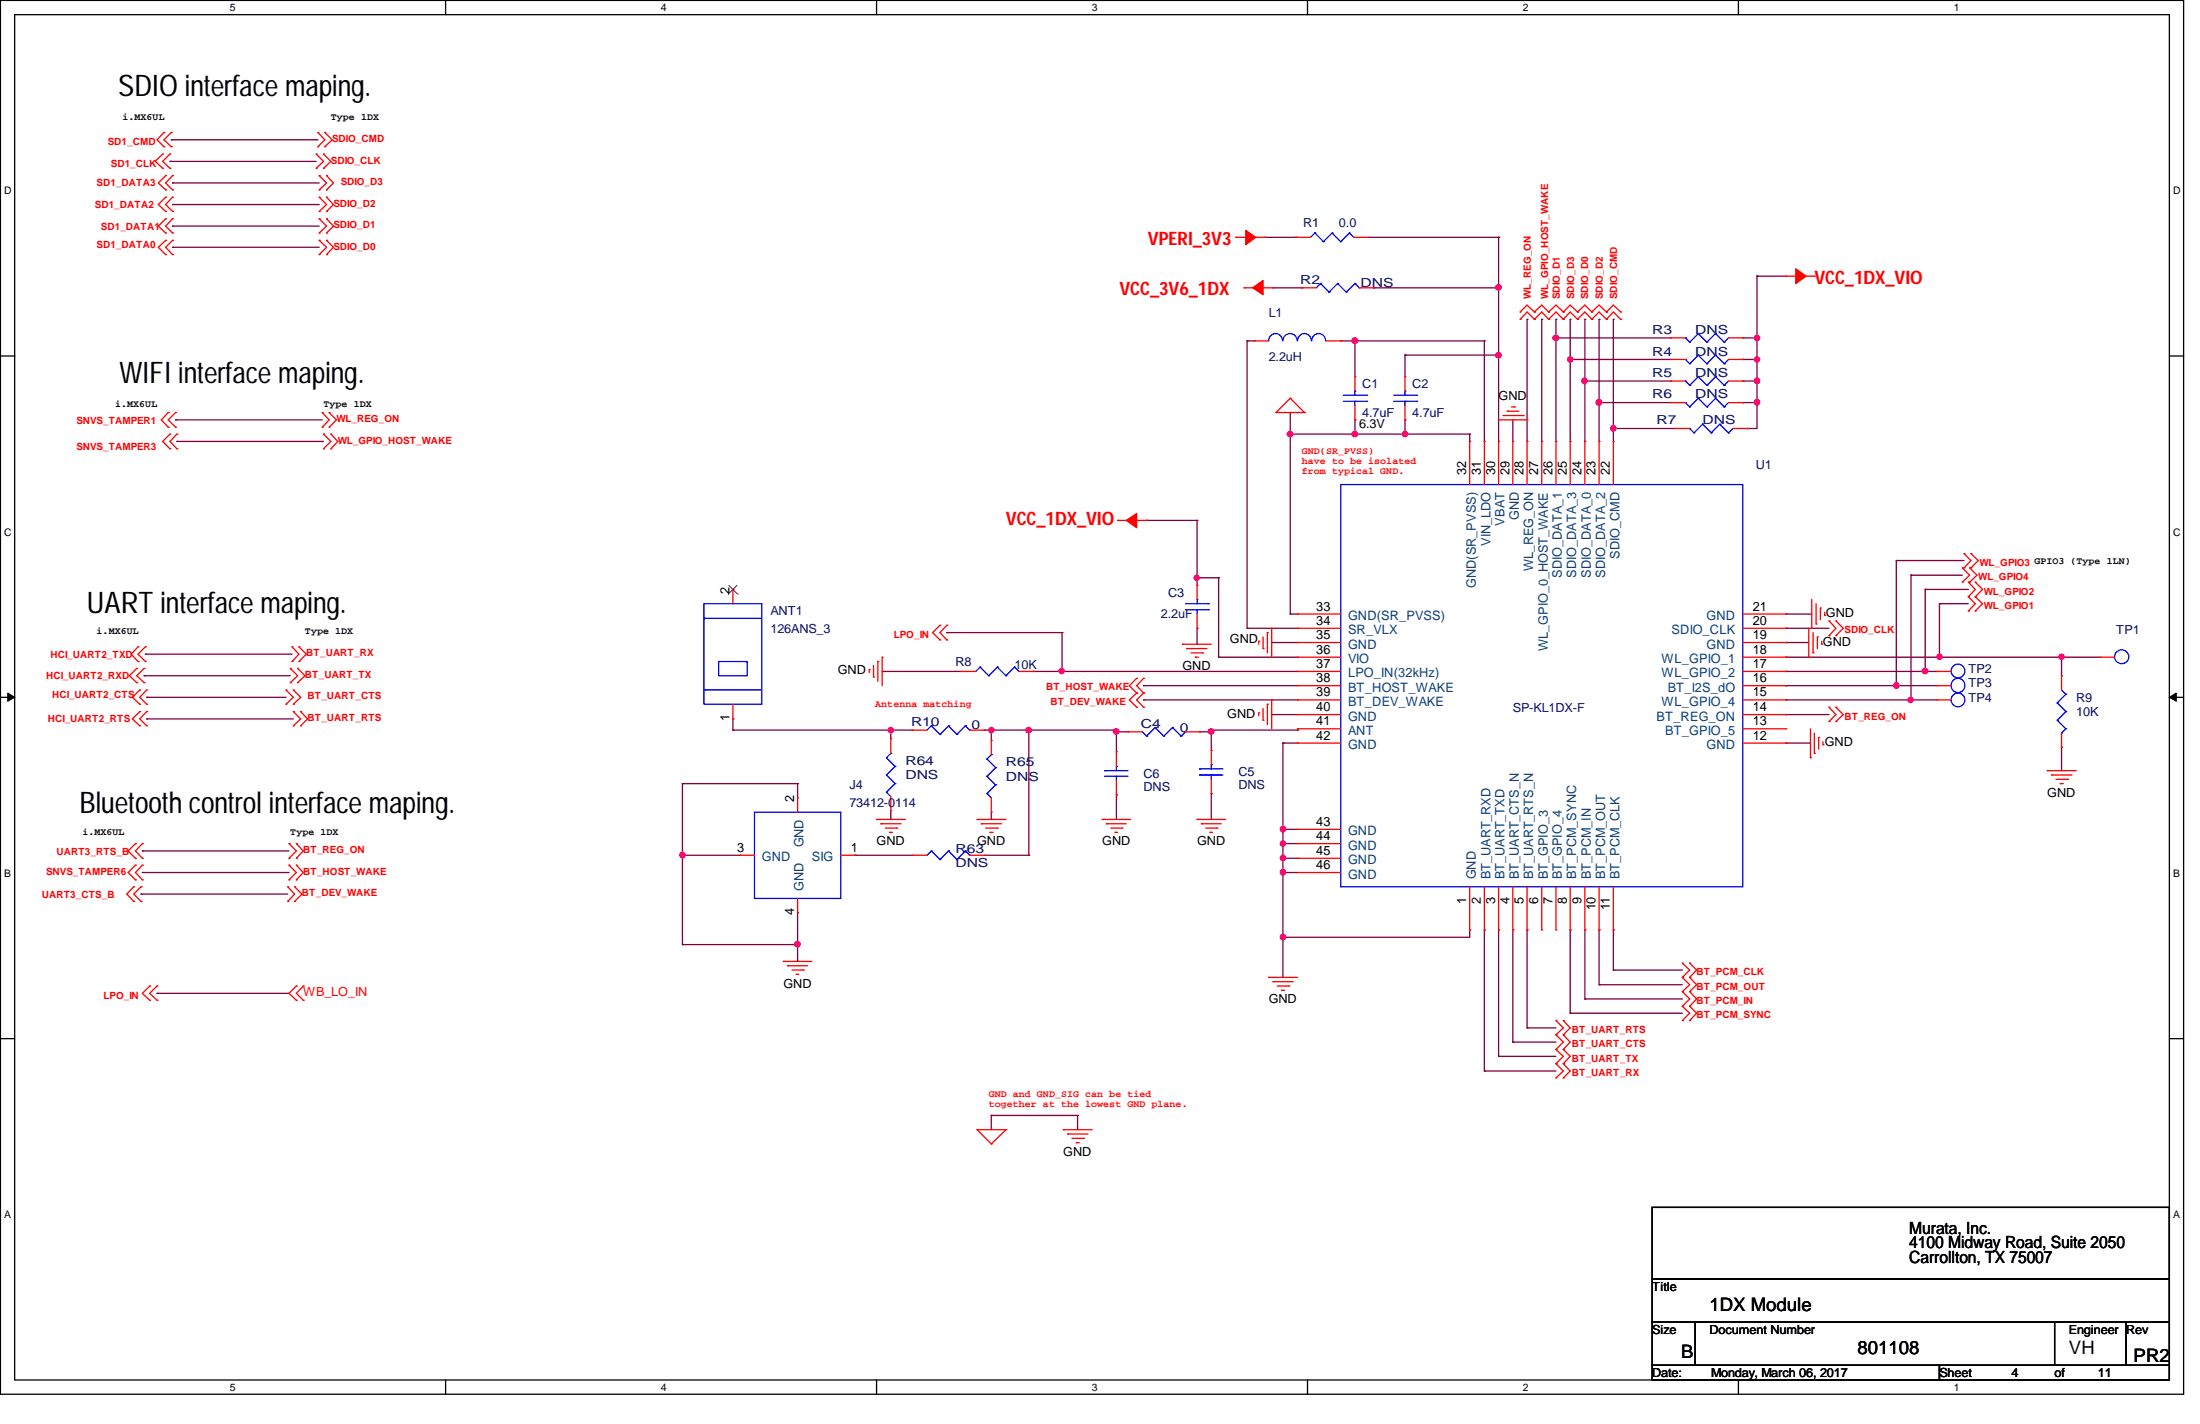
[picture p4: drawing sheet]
<svg xmlns="http://www.w3.org/2000/svg" width="432mm" height="279mm" viewBox="0 0 432 279" stroke-linecap="round" stroke-linejoin="round" font-family="sans-serif">
<path d="M.1 .1h428.5v273.5h-428.5zM2.9 2.9h422.9v267.9h-422.9z" fill="none" stroke="#000" stroke-width=".25"/>
<g fill="#fff">
<path d="M45.1 .4h1v2.2h-1z"/>
<path d="M45.1 271.1h1v2.2h-1z"/>
</g>
<path d="M87.5 .1v2.8M87.5 270.8v2.8" fill="none" stroke="#000" stroke-width=".25"/>
<g fill="#fff">
<path d="M129.7 .4h1v2.2h-1z"/>
<path d="M129.7 271.1h1v2.2h-1z"/>
</g>
<path d="M172 .1v2.8M172 270.8v2.8" fill="none" stroke="#000" stroke-width=".25"/>
<g fill="#fff">
<path d="M214.3 .4h1v2.2h-1z"/>
<path d="M214.3 271.1h1v2.2h-1z"/>
</g>
<path d="M256.6 .1v2.8M256.6 270.8v2.8" fill="none" stroke="#000" stroke-width=".25"/>
<g fill="#fff">
<path d="M298.9 .4h1v2.2h-1z"/>
<path d="M298.9 271.1h1v2.2h-1z"/>
</g>
<path d="M341.2 .1v2.8M341.2 270.8v2.8" fill="none" stroke="#000" stroke-width=".25"/>
<g fill="#fff">
<path d="M383.5 .4h1v2.2h-1z"/>
<path d="M383.5 271.1h1v2.2h-1z"/>
<path d="M.8 36.3h1.4v2.2h-1.4z"/>
<path d="M426.6 36.3h1.3v2.2h-1.3z"/>
<path d="M.8 103.3h1.4v2.2h-1.4z"/>
<path d="M426.6 103.3h1.3v2.2h-1.3z"/>
</g>
<path d="M.1 69.8h2.8M425.8 69.8h2.8" fill="none" stroke="#000" stroke-width=".25"/>
<g fill="#fff">
<path d="M.8 170.3h1.3v2.2h-1.3z"/>
<path d="M426.6 170.3h1.2v2.2h-1.2z"/>
</g>
<path d="M.1 136.8h2.8M425.8 136.8h2.8" fill="none" stroke="#000" stroke-width=".25"/>
<path d="M1.5 136l1.4 .8-1.4 .8zM425.8 136.8l1.3-.8v1.6z" fill="#000" stroke="#000" stroke-width=".2"/>
<g fill="#fff">
<path d="M.8 237.2h1.2v2.2h-1.2z"/>
<path d="M426.6 237.2h1.1v2.2h-1.1z"/>
</g>
<path d="M.1 203.8h2.8M425.8 203.8h2.8M324.3 236.9h101.5v14.1h-101.5zM324.3 251h101.5v8.4h-101.5zM324.3 259.4h8.4v8.5h-8.4zM332.7 259.4h84.6v8.5h-84.6zM403.3 259.4v8.5M417.3 259.4h8.5v8.5h-8.5zM324.3 267.9h56.4v2.9h-56.4zM380.7 267.9h45.1v2.9h-45.1zM403.3 267.9h.1" fill="none" stroke="#000" stroke-width=".25"/>
<g fill="none" stroke="#800040" stroke-width=".25">
<path d="M33.4 31.7h.1M33.4 31.7h28.7M33.6 27.4h.1M33.6 27.4h28.8M33.9 35.9h.1M33.9 35.9h28.8M33.9 40.1h.1M33.9 44.4h.1M33.9 48.5h.1M33.9 40.1h28.8M33.9 44.4h28.8M33.9 48.5h28.8"/>
<path d="M248.2 46.6h6.1M249.9 56.5h5.6M254.3 46.6h.1M255.5 56.5h.1M268.5 46.6h25.6M269.6 56.5h.1M269.6 56.5h24.5M294.1 56.5h.1M294.1 46.6h.1M294.1 46.6v40M344.8 54.2h.1M344.8 54.2v29.9h-1.9"/>
<path d="M344.8 54.2h5.7M244.8 66.9h.1M244.8 66.9h1.4M244.8 66.9v56.4M263.1 66.9h.1M263.1 66.9h28.2M265.9 66.9h.1M265.9 66.9v7M275.8 69.7h.1M275.8 69.7v4.2M275.8 69.7h18.3M291.3 66.9h.1"/>
<path d="M291.3 66.9v19.7M294.1 69.7h.1M299.7 62.7h.1M299.7 62.7v23.9M302.6 62.7h.1M302.6 62.7v23.9M305.4 62.7h.1M305.4 66.3h.1M305.4 62.7v23.9M305.4 66.3h22.5M308.2 62.7h.1M308.2 70.5h.1"/>
<path d="M308.2 62.7v23.9M308.2 70.5h19.7M311.1 62.7h.1M311.1 74.8h.1M311.1 62.7v23.9M311.1 74.8h16.8M313.9 62.7h.1M313.9 79h.1M313.9 62.7v23.9M313.9 79h14M316.7 62.7h.1M316.7 62.7v23.9"/>
<path d="M342.1 66.3h.1M342.1 70.5h.1M342.1 74.8h.1M342.1 79h.1M342.1 66.3h2.7M342.1 70.5h2.7M342.1 74.8h2.7M342.1 79h2.7M344.8 66.3h.1M344.8 70.5h.1M344.8 74.8h.1M344.8 79h.1"/>
<path d="M34.5 82.4h.1M34.5 82.4h28.7M34.7 86.6h.1M34.7 86.6h28.8M253.2 85.2h.1M253.2 80.9h.1M253.2 85.2h35.3M253.2 80.9v39.6M265.9 82.4h.1M265.9 85.2h.1M265.9 82.4v2.8M275.8 82.4h.1"/>
<path d="M275.8 85.2h.1M275.8 82.4v2.8M288.5 85.2h.1M288.5 85.2v1.4M296.9 82.4h.1M296.9 82.4v4.2M316.7 84.1h.1M316.7 84.1h12.1M342.9 84.1h.1M225 102.1h.1M225 102.1h9.9M234.9 102.1h.1"/>
<path d="M234.9 113.4h.1M234.9 102.1v12.7M234.9 113.4h4.3M239.2 113.4h.1M239.2 113.4v15.5M372.2 110h.1M372.2 110h13.3M372.2 110v24.5M375.1 112.9h.1M375.1 112.9v24.4M375.1 112.9h10M377.9 115.7h.1"/>
<path d="M377.9 115.7v16M377.9 115.7h8.4M380.7 118.4h.1M380.7 118.4v10.5M380.7 118.4h5.6M28.3 132.6h.1M28.3 132.6h28.7M28.5 128.4h.1M28.5 128.4h28.8M28.8 136.8h.1M28.8 136.8h27.3M173.1 131.7h.1"/>
<path d="M173.1 131.7h15.5M185.8 124.1h.1M185.8 124.1h22.6M202.8 131.7h.1M202.8 131.7h51.9M208.4 131.7h.1M208.4 124.1h.1M208.4 124.1v7.6M224.5 134.5h.1M224.5 137.3h.1M224.5 134.5h30.2M224.5 137.3h30.2"/>
<path d="M234.9 123.3h.1M234.9 123.3v3.1M239.2 128.9h.1M239.2 128.9h15.5M244.8 123.3h.1M244.8 123.3h9.9M249.6 126.1h.1M249.6 126.1h5.1M253.2 120.5h.1M253.2 120.5h1.5M350.5 123.3h.1M350.5 120.5h.1"/>
<path d="M350.5 126.1h.1M350.5 128.9h.1M350.5 131.7h.1M350.5 137.3h.1M350.5 134.5h.1M350.5 131.7h29.7M350.5 123.3h8.5M350.5 120.5h5.1M350.5 126.1h4.5M350.5 128.9h61.7M350.5 134.5h29.7M350.5 137.3h29.7"/>
<path d="M372.2 134.5h.1M375.1 137.3h.1M377.9 131.7h.1M380.7 128.9h.1M404.6 128.9h.1M404.6 128.9v3.7M28.8 141.1h.1M28.8 141.1h28.8M133.9 153.8h.1M133.9 153.8h22.6M133.9 153.8v31.5M143.8 141.1h.1"/>
<path d="M143.8 143.3h.1M143.8 143.3h35.3M143.8 141.1v2.2M156.5 153.8h.1M156.5 153.8v2.7M174.8 143.3h.1M174.8 143.3v1.6M174.8 159.1v1.7M193.2 143.3h.1M193.2 143.3h25.9M194.6 143.3h.1M194.6 143.3v2"/>
<path d="M194.6 159.3v1.5M201.9 143.3h.1M201.9 143.3v24.5M219.1 156h.1M219.1 143.6h.1M219.1 143.3h.1M219.1 143.3v4.2M219.1 156v4.8M219.1 143.6h2.3M235.5 143.6h.1M235.5 143.6h2.2M237.7 155.7h.1"/>
<path d="M237.7 143.6h.1M237.7 143.3h.1M237.7 143.3v3.9M237.7 155.7v5.1M237.7 143.3h17M249.6 140.2h.1M249.6 140.2h5.1M251.8 145.8h.1M251.8 145.8h2.9M251.8 145.8v46M254.7 143.3h.1M254.7 143h.1"/>
<path d="M254.7 143v.3M350.5 145.8h.1M350.5 140.2h.1M350.5 145.8h4.8M350.5 140.2h8.5M404.6 146.6h.1M404.6 146.6v4.6M27.7 175.4h.1M27.7 175.4h28.8M27.9 167h.1M27.9 171.2h.1M27.9 171.2h28.8"/>
<path d="M27.9 167h28.8M133.9 167.8h.1M133.9 167.8h11.4M145.3 167.8h.1M156.5 179.1h.1M156.5 179.1v9.5M167.8 167.8h.1M167.8 167.8h11.3M174.8 160.8h.1M193.2 167.8h8.7M194.6 160.8h.1M201.9 167.8h.1"/>
<path d="M251.8 171.2h.1M251.8 168.4h.1M251.8 165.5h.1M251.8 162.7h.1M251.8 171.2h2.9M251.8 168.4h2.9M251.8 165.5h2.9M251.8 162.7h2.9M30.8 194.9h.1M30.8 194.9h25.9M133.9 185.3h.1M133.9 185.3h22.6"/>
<path d="M156.5 185.3h.1M156.5 188.6h.1M251.8 183.9h.1M288.5 182.5h.1M288.5 182.5v1.4h-36.7M291.3 182.5h.1M291.3 182.5v27.6M294.1 182.5h.1M294.1 182.5v24.8M296.9 182.5h.1M296.9 182.5v22M299.7 182.5h.1"/>
<path d="M299.7 182.5v19.2M308.2 182.5h.1M308.2 198.8h.1M308.2 182.5v16.3M308.2 198.8h22M311.1 196h.1M311.1 182.5h.1M311.1 182.5v13.5M311.1 196h19.1M313.9 193.2h.1M313.9 182.5h.1M313.9 182.5v10.7"/>
<path d="M313.9 193.2h16.3M316.7 190.3h.1M316.7 182.5h.1M316.7 182.5v7.8M316.7 190.3h13.5M194.6 218.9h.1M194.6 218.9v2.8M194.6 218.9h16.9M211.5 218.9h.1M211.5 218.9v2.8M291.3 210.1h.1M291.3 210.1h14.1"/>
<path d="M294.1 207.3h.1M294.1 207.3h11.3M296.9 204.5h.1M296.9 204.5h8.5M299.7 201.7h.1M299.7 201.7h5.7"/>
</g>
<g fill="#f0f" stroke="#f0f" stroke-width=".25">
<circle cx="208.4" cy="131.7" r=".51"/>
<circle cx="316.6" cy="84" r=".53"/>
<circle cx="308.2" cy="70.5" r=".51"/>
<circle cx="311" cy="74.7" r=".53"/>
<circle cx="253.2" cy="85.2" r=".53"/>
<circle cx="265.9" cy="66.8" r=".55"/>
<circle cx="294.1" cy="69.7" r=".53"/>
<circle cx="275.8" cy="85.2" r=".51"/>
<circle cx="265.9" cy="85.2" r=".53"/>
<circle cx="251.8" cy="162.7" r=".53"/>
<circle cx="251.8" cy="183.9" r=".53"/>
<circle cx="251.8" cy="171.2" r=".53"/>
<circle cx="251.8" cy="168.3" r=".51"/>
<circle cx="251.8" cy="165.5" r=".51"/>
<circle cx="344.8" cy="70.5" r=".51"/>
<circle cx="344.8" cy="66.3" r=".51"/>
<circle cx="344.8" cy="74.7" r=".53"/>
<circle cx="344.8" cy="79" r=".53"/>
<circle cx="305.4" cy="66.3" r=".53"/>
<circle cx="313.8" cy="79" r=".55"/>
<circle cx="234.9" cy="113.4" r=".51"/>
<circle cx="219.1" cy="143.5" r=".53"/>
<circle cx="375" cy="137.3" r=".51"/>
<circle cx="404.6" cy="128.9" r=".51"/>
<circle cx="380.7" cy="128.9" r=".51"/>
<circle cx="377.8" cy="131.7" r=".53"/>
<circle cx="372.2" cy="134.5" r=".53"/>
<circle cx="201.9" cy="143.3" r=".53"/>
<circle cx="294.1" cy="56.4" r=".53"/>
<circle cx="194.6" cy="143.3" r=".51"/>
<circle cx="133.9" cy="167.8" r=".53"/>
<circle cx="156.5" cy="185.3" r=".53"/>
<circle cx="174.8" cy="143.3" r=".51"/>
<circle cx="237.7" cy="143.5" r=".53"/>
</g>
<g fill="none" stroke="#f00" stroke-width=".25">
<path d="M31.9 33h.1M31.9 30.2h.1M31.9 30.2l-1.4 1.5 1.4 1.3M32.2 28.8h.1M32.2 26h.1M32.2 26l-1.4 1.4 1.4 1.4M32.5 37.3h.1M32.5 34.5h.1M32.5 38.7h.1M32.5 34.5l-1.4 1.4 1.4 1.4M32.5 38.7l-1.4 1.4 1.4 1.4M33.4 33h.1"/>
<path d="M33.4 30.2h.1M33.4 30.2l-1.5 1.5 1.5 1.3M33.6 28.8h.1M33.6 26h.1M33.6 26l-1.4 1.4 1.4 1.4M33.9 37.3h.1M33.9 34.5h.1M33.9 38.7h.1M33.9 34.5l-1.4 1.4 1.4 1.4M33.9 38.7l-1.4 1.4 1.4 1.4M62.1 30.2h.1M62.1 33h.1"/>
<path d="M62.1 30.2l1.4 1.5-1.4 1.3M62.4 26h.1M62.4 28.8h.1M62.4 26l1.4 1.4-1.4 1.4M62.7 34.5h.1M62.7 37.3h.1M62.7 38.7h.1M62.7 34.5l1.4 1.4-1.4 1.4M62.7 38.7l1.4 1.4-1.4 1.4M63.5 30.2h.1M63.5 33h.1M63.5 30.2l1.4 1.5-1.4 1.3"/>
<path d="M63.8 26h.1M63.8 28.8h.1M63.8 26l1.4 1.4-1.4 1.4M64.1 34.5h.1M64.1 37.3h.1M64.1 38.7h.1M64.1 34.5l1.3 1.4-1.3 1.4M64.1 38.7l1.3 1.4-1.3 1.4M32.5 41.5h.1M32.5 45.7h.1M32.5 42.9h.1M32.5 50h.1"/>
<path d="M32.5 47.2h.1M32.5 42.9l-1.4 1.5 1.4 1.3M32.5 47.2l-1.4 1.3 1.4 1.5M33.9 41.5h.1M33.9 45.7h.1M33.9 42.9h.1M33.9 50h.1M33.9 47.2h.1M33.9 42.9l-1.4 1.5 1.4 1.3M33.9 47.2l-1.4 1.3 1.4 1.5M62.7 41.5h.1M62.7 42.9h.1"/>
<path d="M62.7 45.7h.1M62.7 47.2h.1M62.7 50h.1M62.7 42.9l1.4 1.5-1.4 1.3M62.7 47.2l1.4 1.3-1.4 1.5M64.1 41.5h.1M64.1 42.9h.1M64.1 45.7h.1M64.1 47.2h.1M64.1 50h.1M64.1 42.9l1.3 1.5-1.3 1.3M64.1 47.2l1.3 1.3-1.3 1.5"/>
<path d="M242.6 46.6h.1M242.6 46.6h3M244.2 56.5h.1M244.2 56.5h3.1M246.2 46.6h2M247.9 56.5h2M248.2 46.6h.1M249.9 56.5h.1M254.3 46.6h.1M254.3 46.6h2.9M255.5 56.5h.1M255.5 56.5h2.8"/>
<path d="M265.7 46.6h2.8M266.8 56.5h2.8M268.5 46.6h.1M269.6 56.5h.1M350.5 54.2h.1M350.5 54.2h2M353.1 54.2h3M356.1 54.2h.1M246.2 66.9h.1M246.2 66.9h2.8M253.2 78.1h.1M253.2 78.1l2.8 2.8"/>
<path d="M253.2 78.1l-2.8 2.8M260.3 66.9h2.8M263.1 66.9h.1M265.9 73.9h.1M265.9 73.9v2.8M265.9 79.6v2.8M275.8 73.9h.1M275.8 73.9v2.8M275.8 79.6v2.8M296.7 79.8h.6M297.3 79.8h.1M298.4 61.2h.1"/>
<path d="M298.4 62.7h.1M298.4 61.2l1.3-1.3 1.5 1.3M298.4 62.7l1.3-1.5 1.5 1.5M301.2 61.2h.1M301.2 62.7h.1M301.2 61.2l1.4-1.3 1.4 1.3M301.2 62.7l1.4-1.5 1.4 1.5M304 61.2h.1M304 62.7h.1M304 61.2l1.4-1.3 1.4 1.3M304 62.7l1.4-1.5 1.4 1.5M306.8 61.2h.1"/>
<path d="M306.8 62.7h.1M306.8 61.2l1.4-1.3 1.4 1.3M306.8 62.7l1.4-1.5 1.4 1.5M309.6 61.2h.1M309.6 62.7h.1M309.6 61.2l1.5-1.3 1.3 1.3M309.6 62.7l1.5-1.5 1.3 1.5M312.4 61.2h.1M312.4 62.7h.1M312.4 61.2l1.5-1.3 1.4 1.3M312.4 62.7l1.5-1.5 1.4 1.5M315.3 61.2h.1"/>
<path d="M315.3 62.7h.1M315.3 61.2l1.4-1.3 1.4 1.3M315.3 62.7l1.4-1.5 1.4 1.5M318.1 61.2h.1M318.1 62.7h.1M327.9 79h.1M327.9 74.8h.1M327.9 66.3h.1M327.9 70.5h.1M327.9 79h2.9M327.9 74.8h2.9M327.9 66.3h2.9"/>
<path d="M327.9 70.5h2.9M339.3 79h2.8M339.3 74.8h2.8M339.3 66.3h2.8M339.3 70.5h2.8M342.1 79h.1M342.1 74.8h.1M342.1 66.3h.1M342.1 70.5h.1M33 83.8h.1M33 80.9h.1M33 80.9l-1.3 1.5 1.3 1.4"/>
<path d="M33.4 88.1h.1M33.4 85.2h.1M33.4 85.2l-1.5 1.4 1.5 1.5M34.5 83.8h.1M34.5 80.9h.1M34.5 80.9l-1.5 1.5 1.5 1.4M34.7 88.1h.1M34.7 85.2h.1M34.7 85.2l-1.3 1.4 1.3 1.5M63.2 80.9h.1M63.2 83.8h.1M63.2 80.9l1.4 1.5-1.4 1.4"/>
<path d="M63.5 85.2h.1M63.5 88.1h.1M63.5 85.2l1.4 1.4-1.4 1.5M64.6 80.9h.1M64.6 83.8h.1M64.6 80.9l1.4 1.5-1.4 1.4M64.9 85.2h.1M64.9 88.1h.1M64.9 85.2l1.4 1.4-1.4 1.5M250.4 80.9h.1M250.4 80.9h5.6M256 80.9h.1"/>
<path d="M265.9 82.4h.1M275.8 82.4h.1M288.5 86.6h.1M288.5 86.6v8.5M291.3 86.6h.1M291.3 86.6v8.5M294.1 86.6h.1M294.1 82.4h5.6M294.1 86.6v8.5M295 81.5h4M295.8 80.7h.1M295.8 80.7h2.3"/>
<path d="M296.9 86.6h.1M296.9 86.6v8.5M299 81.5h.1M299.7 82.4h.1M299.7 86.6h.1M299.7 86.6v8.5M302.6 86.6h.1M302.6 86.6v8.5M305.4 86.6h.1M305.4 86.6v8.5M308.2 86.6h.1M308.2 86.6v8.5"/>
<path d="M311.1 86.6h.1M311.1 86.6v8.5M313.9 86.6h.1M313.9 86.6v8.5M316.7 86.6h.1M316.7 86.6v8.5M328.8 84.1h.1M328.8 84.1h2.8M340.1 84.1h2.8M342.9 84.1h.1M143.8 115.7h.1M143.8 115.7v2.7"/>
<path d="M219.4 102.1h.1M219.4 102.1h3.1M223.1 102.1h1.9M225 102.1h.1M234.9 114.8h.1M234.9 114.8v2.8M355.6 117.6v5.7M356.4 118.4v4M357.3 119.3h.1M357.3 119.3v2.3M385.1 114.2h.1M385.1 111.4h.1"/>
<path d="M385.1 111.4l1.5 1.5-1.5 1.3M385.5 111.4h.1M385.5 108.6h.1M385.5 108.6l1.3 1.4-1.3 1.4M386.3 117.1h.1M386.3 114.2h.1M386.3 119.9h.1M386.3 114.2l1.4 1.5-1.4 1.4M386.3 117.1l1.4 1.3-1.4 1.5M386.6 114.2h.1M386.6 111.4h.1M386.6 111.4l1.4 1.5-1.4 1.3"/>
<path d="M386.8 111.4h.1M386.8 108.6h.1M386.8 108.6l1.5 1.4-1.5 1.4M387.7 117.1h.1M387.7 114.2h.1M387.7 119.9h.1M387.7 114.2l1.4 1.5-1.4 1.4M387.7 117.1l1.4 1.3-1.4 1.5M26.8 133.9h.1M26.8 131.1h.1M26.8 131.1l-1.4 1.5 1.4 1.3M27.1 129.8h.1"/>
<path d="M27.1 126.9h.1M27.1 126.9l-1.4 1.5 1.4 1.4M27.4 138.2h.1M27.4 135.4h.1M27.4 139.6h.1M27.4 135.4l-1.4 1.4 1.4 1.4M27.4 139.6l-1.4 1.5 1.4 1.3M28.3 133.9h.1M28.3 131.1h.1M28.3 131.1l-1.5 1.5 1.5 1.3M28.5 129.8h.1M28.5 126.9h.1"/>
<path d="M28.5 126.9l-1.4 1.5 1.4 1.4M28.8 138.2h.1M28.8 135.4h.1M28.8 139.6h.1M28.8 135.4l-1.4 1.4 1.4 1.4M28.8 139.6l-1.4 1.5 1.4 1.3M56.1 135.4h.1M56.1 138.2h.1M56.1 135.4l1.5 1.4-1.5 1.4M57 131.1h.1M57 133.9h.1M57 131.1l1.4 1.5-1.4 1.3"/>
<path d="M57.3 126.9h.1M57.3 129.8h.1M57.3 126.9l1.4 1.5-1.4 1.4M57.6 135.4h.1M57.6 138.2h.1M57.6 139.6h.1M57.6 135.4l1.4 1.4-1.4 1.4M57.6 139.6l1.4 1.5-1.4 1.3M58.4 131.1h.1M58.4 133.9h.1M58.4 131.1l1.5 1.5-1.5 1.3M58.7 126.9h.1"/>
<path d="M58.7 129.8h.1M58.7 126.9l1.4 1.5-1.4 1.4M59 139.6h.1M59 139.6l1.4 1.5-1.4 1.3M143.8 138.2v2.9M170.6 131.4h.1M170.6 131.4v.6M171.4 132.8h.1M171.4 130.6v2.2M172.3 129.8h.1M172.3 129.8v3.9M173.1 128.9h.1"/>
<path d="M173.1 128.9v5.6M184.5 122.7h.1M184.5 125.6h.1M184.5 122.7l-1.5 1.4 1.5 1.5M185.8 122.7h.1M185.8 125.6h.1M185.8 122.7l-1.3 1.4 1.3 1.5M188.6 131.7h.1M188.6 131.7h2.9M200 131.7h2.8M202.8 131.7h.1M223.1 133.1h.1"/>
<path d="M223.1 136h.1M223.1 138.8h.1M223.1 133.1l-1.4 1.4 1.4 1.5M223.1 136l-1.4 1.3 1.4 1.5M224.5 133.1h.1M224.5 136h.1M224.5 138.8h.1M224.5 133.1l-1.4 1.4 1.4 1.5M224.5 136l-1.4 1.3 1.4 1.5M232.1 126.4h.1M232.1 126.4h5.6M232.9 127.3h.1"/>
<path d="M232.9 127.3h4M233.8 128.1h2.3M234.6 128.9h.1M234.6 128.9h.6M234.9 123.3h.1M234.9 120.5v2.8M236.1 128.1h.1M247.1 125.8h.1M247.1 139.9h.1M247.1 125.8v.6M247.1 139.9v.6M247.9 127.3h.1"/>
<path d="M247.9 125v2.3M247.9 139v2.3M248.8 124.1h.1M248.8 138.2h.1M248.8 124.1v4M248.8 138.2v4M249.6 123.3h.1M249.6 137.3h.1M249.6 123.3v5.6M249.6 137.3v5.7M254.7 120.5h.1M254.7 123.3h.1"/>
<path d="M254.7 126.1h.1M254.7 128.9h.1M254.7 131.7h.1M254.7 134.5h.1M254.7 137.3h.1M254.7 128.9h8.4M254.7 137.3h8.4M254.7 134.5h8.4M254.7 131.7h8.4M254.7 126.1h8.4M254.7 123.3h8.4M254.7 120.5h8.4"/>
<path d="M342.1 128.9h8.4M342.1 137.3h8.4M342.1 134.5h8.4M342.1 131.7h8.4M342.1 126.1h8.4M342.1 123.3h8.4M342.1 120.5h8.4M350.5 137.3h.1M350.5 134.5h.1M350.5 131.7h.1M350.5 128.9h.1M350.5 126.1h.1"/>
<path d="M350.5 123.3h.1M350.5 120.5h.1M355 128.9h.1M355 123.3v5.6M355.6 123.3h.1M355.9 128.1h.1M355.9 124.1v4M356.4 122.4h.1M356.7 125h.1M356.7 125v2.3M357.5 126.4h.1M357.5 125.8v.6"/>
<path d="M358.1 120.7h.1M358.1 120.1v.6M359 124.7h.1M359 121.8h.1M359 138.8h.1M359 121.8l1.3 1.5-1.3 1.4M359 138.8l1.3 1.4-1.3 1.4M360.3 124.7h.1M360.3 121.8h.1M360.3 138.8h.1M360.3 121.8l1.5 1.5-1.5 1.4M360.3 138.8l1.5 1.4-1.5 1.4"/>
<path d="M380.2 131.7h.1M380.2 134.5h.1M380.2 137.3h.1M380.2 137.3h2.7M380.2 134.5h2.7M380.2 131.7h2.7M404.6 132.6h.1M404.6 132.6v2.8M412.2 128.9h.1M412.2 128.9h2.8M27.4 142.4h.1M28.8 142.4h.1"/>
<path d="M57.6 142.4h.1M59 142.4h.1M143.8 141.1h.1M156.5 156.5h.1M156.5 156.5v2.8M174.8 159.1h.1M174.8 144.9h.1M174.8 144.9v2.9M174.8 156.3v2.8M179.1 143.3h.1M179.1 143.3h2.8M190.3 143.3h2.9"/>
<path d="M193.2 143.3h.1M194.6 159.3h.1M194.6 145.3h.1M194.6 145.3v2.8M194.6 156.5v2.8M219.1 147.5h.1M219.1 156h.1M219.1 147.5v2.9M219.1 153.2v2.8M221.4 143.6h.1M221.4 143.6h2.8M232.7 143.6h2.8"/>
<path d="M235.5 143.6h.1M237.7 147.2h.1M237.7 155.7h.1M237.7 147.2v2.8M237.7 152.9v2.8M247.9 141.3h.1M254.7 140.2h.1M254.7 143h.1M254.7 145.8h.1M254.7 145.8h8.4M254.7 143h8.4M254.7 140.2h8.4"/>
<path d="M342.1 145.8h8.4M342.1 143h8.4M342.1 140.2h8.4M350.5 145.8h.1M350.5 143h.1M350.5 140.2h.1M355.3 148.7h.1M355.3 143v5.7M356.1 147.8h.1M356.1 143.8v4M357 144.7h.1M357 144.7v2.3"/>
<path d="M357.8 146.1h.1M357.8 145.5v.6M359 141.6h.1M360.3 141.6h.1M401.8 151.2h.1M401.8 151.2h5.7M402.7 152.1h.1M402.7 152.1h4M403.5 152.9h2.3M404.4 153.8h.1M404.4 153.8h.6M404.6 146.6h.1"/>
<path d="M404.6 143.8v2.8M405.8 152.9h.1M26.2 176.9h.1M26.2 174h.1M26.2 174l-1.3 1.4 1.3 1.5M26.6 168.4h.1M26.6 165.5h.1M26.6 172.6h.1M26.6 169.8h.1M26.6 165.5l-1.5 1.5 1.5 1.4M26.6 169.8l-1.5 1.4 1.5 1.4M27.7 176.9h.1"/>
<path d="M27.7 174h.1M27.7 174l-1.5 1.4 1.5 1.5M27.9 168.4h.1M27.9 165.5h.1M27.9 172.6h.1M27.9 169.8h.1M27.9 165.5l-1.3 1.5 1.3 1.4M27.9 169.8l-1.3 1.4 1.3 1.4M56.5 174h.1M56.5 176.9h.1M56.5 174l1.3 1.4-1.3 1.5M56.7 165.5h.1"/>
<path d="M56.7 168.4h.1M56.7 169.8h.1M56.7 172.6h.1M56.7 165.5l1.5 1.5-1.5 1.4M56.7 169.8l1.5 1.4-1.5 1.4M57.8 174h.1M57.8 176.9h.1M57.8 174l1.5 1.4-1.5 1.5M58.2 165.5h.1M58.2 168.4h.1M58.2 169.8h.1M58.2 172.6h.1"/>
<path d="M58.2 165.5l1.3 1.5-1.3 1.4M58.2 169.8l1.3 1.4-1.3 1.4M145.3 167.8h.1M145.3 167.8h2.8M156.5 179.1h.1M156.5 176.3v2.8M165 167.8h2.8M167.8 167.8h.1M172 160.8h.1M172 160.8h5.7M172.9 161.6h.1M172.9 161.6h4"/>
<path d="M173.7 162.5h2.3M174.6 163.3h.1M174.6 163.3h.6M176 162.5h.1M179.1 167.8h.1M179.1 167.8h2.8M190.3 167.8h2.9M191.8 160.8h.1M191.8 160.8h5.6M192.6 161.6h.1M192.6 161.6h4M193.2 167.8h.1"/>
<path d="M193.5 162.5h2.2M194.3 163.3h.1M194.3 163.3h.6M195.7 162.5h.1M216.3 160.8h.1M216.3 160.8h5.6M217.2 161.6h.1M217.2 161.6h3.9M218 162.5h2.2M218.9 163.3h.1M218.9 163.3h.5M220.2 162.5h.1"/>
<path d="M234.9 160.8h.1M234.9 160.8h5.6M235.8 161.6h.1M235.8 161.6h3.9M236.6 162.5h2.2M237.5 163.3h.1M237.5 163.3h.5M238.8 162.5h.1M254.7 162.7h.1M254.7 165.5h.1M254.7 168.4h.1M254.7 171.2h.1"/>
<path d="M254.7 162.7h8.4M254.7 165.5h8.4M254.7 168.4h8.4M254.7 171.2h8.4M288.5 174v8.5M291.3 174v8.5M294.1 174v8.5M296.9 174v8.5M299.7 174v8.5M302.6 174v8.5M305.4 174v8.5M308.2 174v8.5"/>
<path d="M311.1 174v8.5M313.9 174v8.5M316.7 174v8.5M29.4 193.5h.1M29.4 196.3h.1M29.4 193.5l-1.5 1.4 1.5 1.4M30.8 193.5h.1M30.8 196.3h.1M30.8 193.5l-1.4 1.4 1.4 1.4M58.2 193.5h.1M58.2 196.3h.1M58.2 193.5l-1.5 1.4 1.5 1.4"/>
<path d="M59.5 196.3h.1M59.5 193.5h.1M59.5 193.5l-1.3 1.4 1.3 1.4M153.8 188.6h.1M153.8 188.6h5.5M154.6 189.5h.1M154.6 189.5h3.9M155.4 190.3h2.2M156.3 191.2h.1M156.3 191.2h.5M157.6 190.3h.1M249 191.8h.1"/>
<path d="M249 191.8h5.7M249.9 192.6h.1M249.9 192.6h3.9M250.7 193.5h2.3M251.5 194.3h.1M251.5 194.3h.6M253 193.5h.1M288.5 182.5h.1M291.3 182.5h.1M294.1 182.5h.1M296.9 182.5h.1M299.7 182.5h.1"/>
<path d="M302.6 182.5h.1M305.4 182.5h.1M308.2 182.5h.1M311.1 182.5h.1M313.9 182.5h.1M316.7 182.5h.1M330.2 194.6h.1M330.2 191.8h.1M330.2 189h.1M330.2 197.4h.1M330.2 191.8l1.4 1.4-1.4 1.4M330.2 189l1.4 1.3-1.4 1.5"/>
<path d="M330.2 194.6l1.4 1.4-1.4 1.4M330.2 197.4l1.4 1.4-1.4 1.4M331.6 194.6h.1M331.6 191.8h.1M331.6 189h.1M331.6 197.4h.1M331.6 191.8l1.4 1.4-1.4 1.4M331.6 189l1.4 1.3-1.4 1.5M331.6 194.6l1.4 1.4-1.4 1.4M331.6 197.4l1.4 1.4-1.4 1.4M305.4 203h.1M305.4 200.2h.1"/>
<path d="M305.4 205.9h.1M305.4 208.7h.1M305.4 211.5h.1M305.4 200.2l1.4 1.5-1.4 1.3M305.4 203l1.4 1.5-1.4 1.4M305.4 205.9l1.4 1.4-1.4 1.4M305.4 208.7l1.4 1.4-1.4 1.4M306.8 203h.1M306.8 200.2h.1M306.8 205.9h.1M306.8 208.7h.1M306.8 211.5h.1"/>
<path d="M306.8 200.2l1.4 1.5-1.4 1.3M306.8 203l1.4 1.5-1.4 1.4M306.8 205.9l1.4 1.4-1.4 1.4M306.8 208.7l1.4 1.4-1.4 1.4M330.2 200.2h.1M331.6 200.2h.1M191.8 221.7h.1M191.8 221.7h5.6M191.8 221.7l2.8 2.8M194.6 224.5h.1M197.4 221.7h.1M197.4 221.7l-2.8 2.8"/>
<path d="M208.7 221.7h.1M208.7 221.7h5.7M209.5 222.5h.1M209.5 222.5h4M210.4 223.4h2.3M211.2 224.2h.1M211.2 224.2h.6M212.7 223.4h.1"/>
</g>
<g fill="#f00" stroke="#f00" stroke-width=".25">
<path d="M352.5 52.7l2 1.5-2 1.4z" fill-rule="evenodd"/>
<path d="M245.9 56.5l2-1.5v2.8z" fill-rule="evenodd"/>
<path d="M221.1 102.1l2-1.3v2.7z" fill-rule="evenodd"/>
<path d="M244.5 45.2l2 1.4-2 1.4z" fill-rule="evenodd"/>
</g>
<g fill="none" stroke="#00f" stroke-width=".25">
<path d="M258.1 45.7h.1M258.1 45.7l-.9 .9M258.1 45.7l1.7 1.7M259.2 55.6h.1M259.2 55.6l-.9 .9M259.2 55.6l1.7 1.7M259.8 47.4h.1M260.9 57.3h.1M261.5 45.7h.1M261.5 45.7l-1.7 1.7M261.5 45.7l1.6 1.7M262.6 55.6h.1"/>
<path d="M262.6 55.6l-1.7 1.7M262.6 55.6l1.6 1.7M263.1 47.4h.1M264.2 57.3h.1M264.8 45.7h.1M264.8 45.7l-1.7 1.7M264.8 45.7l.9 .9M265.7 46.6h.1M265.9 55.6h.1M265.9 55.6l-1.7 1.7M265.9 55.6l.9 .9M266.8 56.5h.1"/>
<path d="M249 66.9a1.36 1.36 0 0 1 1.4-1.5 1.36 1.36 0 0 1 1.3 1.5M251.8 66.9a1.4 1.4 0 0 1 1.4-1.5 1.4 1.4 0 0 1 1.4 1.5M254.7 66.9a1.36 1.36 0 0 1 1.3-1.5 1.36 1.36 0 0 1 1.4 1.5M257.5 66.9a1.36 1.36 0 0 1 1.3-1.5 1.36 1.36 0 0 1 1.4 1.5M263.7 78.7h4.5M263.7 77.6h4.5M265.9 78.7h.1M265.9 76.7h.1M265.9 76.7v.9M265.9 78.7v.9M268.2 78.7h.1M268.2 77.6h.1"/>
<path d="M273.6 78.7h4.4M273.6 77.6h4.4M275.8 78.7h.1M275.8 76.7h.1M275.8 76.7v.9M275.8 78.7v.9M278 78.7h.1M278 77.6h.1M330.8 79h.1M330.8 74.8h.1M330.8 66.3h.1M330.8 70.5h.1"/>
<path d="M330.8 79l.8 .8M330.8 74.8l.8 .8M330.8 66.3l.8 .8M330.8 70.5l.8 .9M331.6 79.8h.1M331.6 75.6h.1M331.6 67.1h.1M331.6 71.4h.1M333.3 78.1h.1M333.3 73.9h.1M333.3 65.4h.1M333.3 69.7h.1"/>
<path d="M333.3 78.1l1.7 1.7M333.3 78.1l-1.7 1.7M333.3 73.9l1.7 1.7M333.3 73.9l-1.7 1.7M333.3 65.4l1.7 1.7M333.3 65.4l-1.7 1.7M333.3 69.7l1.7 1.7M333.3 69.7l-1.7 1.7M335 79.8h.1M335 75.6h.1M335 67.1h.1M335 71.4h.1"/>
<path d="M336.7 78.1h.1M336.7 73.9h.1M336.7 65.4h.1M336.7 69.7h.1M336.7 78.1l1.7 1.7M336.7 78.1l-1.7 1.7M336.7 73.9l1.7 1.7M336.7 73.9l-1.7 1.7M336.7 65.4l1.7 1.7M336.7 65.4l-1.7 1.7M336.7 69.7l1.7 1.7M336.7 69.7l-1.7 1.7"/>
<path d="M338.4 79.8h.1M338.4 75.6h.1M338.4 67.1h.1M338.4 71.4h.1M339.3 79l-.9 .8M339.3 74.8l-.9 .8M339.3 66.3l-.9 .8M339.3 70.5l-.9 .9M263.1 95.1h79v78.9h-79zM331.6 84.1h.1M331.6 84.1l.9 .8M332.5 84.9h.1"/>
<path d="M334.2 83.2h.1M334.2 83.2l1.7 1.7M334.2 83.2l-1.7 1.7M335.9 84.9h.1M337.6 83.2h.1M337.6 83.2l1.7 1.7M337.6 83.2l-1.7 1.7M339.3 84.9h.1M340.1 84.1l-.8 .8M138.2 118.4h11.3v19.8h-11.3zM232.7 119.6h4.5M232.7 118.4h4.5"/>
<path d="M234.9 119.6h.1M234.9 117.6h.1M234.9 117.6v.8M234.9 119.6v.9M237.2 119.6h.1M237.2 118.4h.1M138.2 135.4h.1M138.2 121.3h.1M138.2 135.4h11.3M138.2 121.3h11.3M141.1 129.8h5.5v2.8h-5.5zM192.4 130.9h.1"/>
<path d="M192.4 130.9l-.9 .8M192.4 130.9l1.7 1.7M194.1 132.6h.1M195.7 130.9h.1M195.7 130.9l-1.6 1.7M195.7 130.9l1.7 1.7M197.4 132.6h.1M199.1 130.9h.1M199.1 130.9l-1.7 1.7M199.1 130.9l.9 .8M200 131.7h.1M403.8 137.9h.1"/>
<path d="M403.8 137.9l1.7 1.7M404.6 135.4l.9 .8M405.5 136.2h.1M405.5 139.6h.1M405.5 136.2l-1.7 1.7M405.5 139.6l-1.7 1.7M148.1 159.3h16.9v17h-16.9zM174 155.4h.1M174 152.1h.1M174 148.7h.1M174 155.4l.8 .9M174 152.1l1.7 1.7"/>
<path d="M174 148.7l1.7 1.7M174.8 147.8h.1M174.8 147.8l-.8 .9M175.7 153.8h.1M175.7 150.4h.1M175.7 153.8l-1.7 1.6M175.7 150.4l-1.7 1.7M182.8 142.4h.1M182.8 142.4l-.9 .9M182.8 142.4l1.7 1.7M184.5 144.1h.1M186.2 142.4h.1"/>
<path d="M186.2 142.4l-1.7 1.7M186.2 142.4l1.6 1.7M187.8 144.1h.1M189.5 142.4h.1M189.5 142.4l-1.7 1.7M189.5 142.4l.8 .9M190.3 143.3h.1M193.7 155.7h.1M193.7 152.3h.1M193.7 148.9h.1M193.7 155.7l.9 .8M193.7 152.3l1.7 1.7"/>
<path d="M193.7 148.9l1.7 1.7M194.6 148.1h.1M194.6 148.1l-.9 .8M195.4 154h.1M195.4 150.6h.1M195.4 154l-1.7 1.7M195.4 150.6l-1.7 1.7M216.8 152.3h.1M216.8 151.2h.1M216.8 152.3h4.6M216.8 151.2h4.6M219.1 152.3h.1"/>
<path d="M219.1 150.4h.1M219.1 150.4v.8M219.1 152.3v.9M224.2 143.6l.8 .8M225 144.4h.1M226.7 142.7h.1M226.7 142.7l-1.7 1.7M226.7 142.7l1.7 1.7M228.4 144.4h.1M230.1 142.7h.1M230.1 142.7l-1.7 1.7M230.1 142.7l1.7 1.7"/>
<path d="M231.8 144.4h.1M232.7 143.6h.1M232.7 143.6l-.9 .8M235.5 152.1h.1M235.5 150.9h.1M235.5 152.1h4.5M235.5 150.9h4.5M237.7 152.1h.1M237.7 150h.1M237.7 150v.9M237.7 152.1v.8M403.8 141.3h.1"/>
<path d="M403.8 141.3l1.7 1.7M404.6 143.8h.1M405.5 143h.1M405.5 143l-.9 .8M182.8 167h.1M182.8 167l-.9 .8M182.8 167l1.7 1.7M184.5 168.7h.1M186.2 167h.1M186.2 167l-1.7 1.7M186.2 167l1.6 1.7M187.8 168.7h.1"/>
<path d="M189.5 167h.1M189.5 167l-1.7 1.7M189.5 167l.8 .8M190.3 167.8h.1"/>
<circle cx="384.3" cy="134.5" r="1.38"/>
<circle cx="384.3" cy="131.7" r="1.36"/>
<circle cx="384.3" cy="137.3" r="1.36"/>
<circle cx="416.5" cy="128.9" r="1.38"/>
</g>
<path d="M142.9 116.6h.1M143 114.8l1.8 1.8M144.7 114.8l-1.8 1.8M144.8 116.6h.1" fill="none" stroke="#804000" stroke-width=".2"/>
<g font-size="5.8">
<text x="23.2" y="18.8">SDIO interface maping.</text>
<text x="23.5" y="75.2">WIFI interface maping.</text>
<text x="17" y="120.3">UART interface maping.</text>
<text x="15.6" y="159.5">Bluetooth control interface maping.</text>
</g>
<g font-size="3.6" fill="#f00">
<text x="225.3" y="48.1">VPERI_3V3</text>
<text x="219.7" y="57.9">VCC_3V6_1DX</text>
<text x="356.1" y="55.7">VCC_1DX_VIO</text>
<text x="197.4" y="103">VCC_1DX_VIO</text>
</g>
<g font-size="3.6">
<text x="335.5" y="257.1">1DX Module</text>
<text x="329.9" y="266.4">B</text>
<text x="364.6" y="265.6">801108</text>
<text x="406.1" y="265.6">VH</text>
<text x="418.8" y="267.3">PR2</text>
</g>
<g font-size="3.3">
<text x="374.7" y="242.1">Murata, Inc.</text>
<text x="374.7" y="244.9">4100 Midway Road, Suite 2050</text>
<text x="374.7" y="247.7">Carrollton, TX 75007</text>
</g>
<g font-size="2.5" fill="#000080">
<text x="255.8" y="44.6">R1</text>
<text x="262.8" y="44.6">0.0</text>
<text x="255.2" y="55.6">R2</text>
<text x="267" y="56.2">DNS</text>
<text x="249" y="62.1">L1</text>
<text x="324.3" y="65.5">R3</text>
<text x="332.7" y="65.5">DNS</text>
<text x="249" y="70.9">2.2uH</text>
<text x="324.3" y="69.8">R4</text>
<text x="332.7" y="69.8">DNS</text>
<text x="267.4" y="76.2">C1</text>
<text x="277.2" y="76.2">C2</text>
<text x="324.3" y="74">R5</text>
<text x="332.7" y="74">DNS</text>
<text x="267.4" y="81.9">4.7uF</text>
<text x="277.2" y="81.9">4.7uF</text>
<text x="324.3" y="78.1">R6</text>
<text x="325.1" y="83.2">R7</text>
<text x="332.7" y="78.1">DNS</text>
<text x="334.2" y="83.2">DNS</text>
<text x="344.6" y="92">U1</text>
<text x="229.3" y="117.1">C3</text>
<text x="151.2" y="124.1">126ANS_3</text>
<text x="151.2" y="120.7">ANT1</text>
<text x="227.8" y="121.3">2.2uF</text>
<text x="415.4" y="124.5">TP1</text>
<text x="187.5" y="130.6">R8</text>
<text x="199.1" y="131.2">10K</text>
<text x="386.3" y="132.1">TP2</text>
<text x="386.3" y="134.9">TP3</text>
<text x="386.3" y="137.7">TP4</text>
<text x="407.5" y="137.7">R9</text>
<text x="178.8" y="142.5">R10</text>
<text x="190.7" y="143">0</text>
<text x="223.9" y="142.7">C4</text>
<text x="231.6" y="143.6">0</text>
<text x="296.9" y="139.6">SP-KL1DX-F</text>
<text x="407.5" y="140.5">10K</text>
<text x="166.7" y="154.9">J4</text>
<text x="177.7" y="150.1">R64</text>
<text x="177.7" y="152.9">DNS</text>
<text x="197.4" y="150.4">R65</text>
<text x="197.4" y="153.2">DNS</text>
<text x="224.5" y="152.7">C6</text>
<text x="224.5" y="155.2">DNS</text>
<text x="243.1" y="152.3">C5</text>
<text x="243.1" y="154.9">DNS</text>
<text x="166.7" y="158.2">73412-0114</text>
<text x="187.5" y="167.3">R63</text>
<text x="187.5" y="170.1">DNS</text>
</g>
<g font-size="2.5">
<text x="294.1" y="78.5">GND</text>
<text x="266.8" y="84.1">6.3V</text>
<text x="287.8" y="93.1" transform="rotate(-90 287.8 93.1)">32</text>
<text x="290.7" y="93.1" transform="rotate(-90 290.7 93.1)">31</text>
<text x="293.5" y="93.1" transform="rotate(-90 293.5 93.1)">30</text>
<text x="296.2" y="93.1" transform="rotate(-90 296.2 93.1)">29</text>
<text x="299" y="93.1" transform="rotate(-90 299 93.1)">28</text>
<text x="301.9" y="93.1" transform="rotate(-90 301.9 93.1)">27</text>
<text x="304.7" y="93.1" transform="rotate(-90 304.7 93.1)">26</text>
<text x="307.5" y="93.1" transform="rotate(-90 307.5 93.1)">25</text>
<text x="310.4" y="93.1" transform="rotate(-90 310.4 93.1)">24</text>
<text x="313.2" y="93.1" transform="rotate(-90 313.2 93.1)">23</text>
<text x="316" y="93.1" transform="rotate(-90 316 93.1)">22</text>
<text x="143.2" y="116.5" transform="rotate(-90 143.2 116.5)">2</text>
<text x="258.3" y="119.8">33</text>
<text x="344" y="119.8">21</text>
<text x="258.3" y="122.6">34</text>
<text x="258.3" y="125.4">35</text>
<text x="344" y="125.4">19</text>
<text x="344" y="122.6">20</text>
<text x="358.4" y="121.1">GND</text>
<text x="232.1" y="131.5">GND</text>
<text x="241.4" y="126.2">GND</text>
<text x="258.3" y="128.3">36</text>
<text x="258.3" y="131.1">37</text>
<text x="344" y="131.1">17</text>
<text x="344" y="128.3">18</text>
<text x="357.8" y="126.7">GND</text>
<text x="164.4" y="132.3">GND</text>
<text x="258.3" y="133.9">38</text>
<text x="258.3" y="136.7">39</text>
<text x="344" y="136.7">15</text>
<text x="344" y="133.9">16</text>
<text x="143.2" y="141.5" transform="rotate(-90 143.2 141.5)">1</text>
<text x="240.9" y="140.8">GND</text>
<text x="258.3" y="139.5">40</text>
<text x="258.3" y="142.3">41</text>
<text x="344" y="142.3">13</text>
<text x="344" y="139.5">14</text>
<text x="258.3" y="145.1">42</text>
<text x="344" y="145.1">12</text>
<text x="358.1" y="146.4">GND</text>
<text x="155.9" y="157.4" transform="rotate(-90 155.9 157.4)">2</text>
<text x="401.8" y="156.3">GND</text>
<text x="144.7" y="167.1">3</text>
<text x="167" y="167.1">1</text>
<text x="172" y="165.9">GND</text>
<text x="191.8" y="165.9">GND</text>
<text x="216.3" y="165.9">GND</text>
<text x="234.9" y="165.9">GND</text>
<text x="258.3" y="162.1">43</text>
<text x="258.3" y="164.8">44</text>
<text x="258.3" y="167.7">45</text>
<text x="258.3" y="170.5">46</text>
<text x="155.9" y="179.6" transform="rotate(-90 155.9 179.6)">4</text>
<text x="287.8" y="177.3" transform="rotate(-90 287.8 177.3)">1</text>
<text x="290.7" y="177.3" transform="rotate(-90 290.7 177.3)">2</text>
<text x="293.5" y="177.3" transform="rotate(-90 293.5 177.3)">3</text>
<text x="296.2" y="177.3" transform="rotate(-90 296.2 177.3)">4</text>
<text x="299" y="177.3" transform="rotate(-90 299 177.3)">5</text>
<text x="301.9" y="177.3" transform="rotate(-90 301.9 177.3)">6</text>
<text x="304.7" y="177.3" transform="rotate(-90 304.7 177.3)">7</text>
<text x="307.5" y="177.3" transform="rotate(-90 307.5 177.3)">8</text>
<text x="310.4" y="177.3" transform="rotate(-90 310.4 177.3)">9</text>
<text x="313.2" y="178.6" transform="rotate(-90 313.2 178.6)">10</text>
<text x="316" y="178.6" transform="rotate(-90 316 178.6)">11</text>
<text x="153.8" y="193.8">GND</text>
<text x="249" y="196.8">GND</text>
<text x="208.7" y="226.7">GND</text>
<text x="324.3" y="253.2">Title</text>
<text x="324.3" y="261.7">Size</text>
<text x="335.5" y="261.7">Document Number</text>
<text x="406.1" y="261.7">Engineer</text>
<text x="417.3" y="261.7">Rev</text>
<text x="324.3" y="270.2">Date:</text>
<text x="335.9" y="270.2">Monday, March 06, 2017</text>
<text x="380.7" y="270.2">Sheet</text>
<text x="394.8" y="270.2">4</text>
<text x="403.3" y="270.2">of</text>
<text x="411.7" y="270.2">11</text>
</g>
<g font-size="2.5" fill="#004080">
<text x="292.5" y="107.1" transform="rotate(-90 292.5 107.1)">VIN_LDO</text>
<text x="295.3" y="103.1" transform="rotate(-90 295.3 103.1)">VBAT</text>
<text x="298.1" y="102" transform="rotate(-90 298.1 102)">GND</text>
<text x="300.9" y="112.1" transform="rotate(-90 300.9 112.1)">WL_REG_ON</text>
<text x="306.6" y="113.4" transform="rotate(-90 306.6 113.4)">SDIO_DATA_1</text>
<text x="309.4" y="113.4" transform="rotate(-90 309.4 113.4)">SDIO_DATA_3</text>
<text x="312.3" y="113.4" transform="rotate(-90 312.3 113.4)">SDIO_DATA_0</text>
<text x="315" y="113.4" transform="rotate(-90 315 113.4)">SDIO_DATA_2</text>
<text x="317.8" y="109.6" transform="rotate(-90 317.8 109.6)">SDIO_CMD</text>
<text x="289.6" y="115.3" transform="rotate(-90 289.6 115.3)">GND(SR_PVSS)</text>
<text x="264.6" y="121.7">GND(SR_PVSS)</text>
<text x="264.6" y="124.5">SR_VLX</text>
<text x="328.1" y="124.5">SDIO_CLK</text>
<text x="334.9" y="121.7">GND</text>
<text x="264.6" y="127.3">GND</text>
<text x="264.6" y="130.1">VIO</text>
<text x="303.8" y="127.7" transform="rotate(-90 303.8 127.7)">WL_GPIO_0_HOST_WAKE</text>
<text x="326.1" y="130.1">WL_GPIO_1</text>
<text x="334.9" y="127.3">GND</text>
<text x="264.6" y="132.9">LPO_IN(32kHz)</text>
<text x="264.6" y="135.7">BT_HOST_WAKE</text>
<text x="326.1" y="132.9">WL_GPIO_2</text>
<text x="327.3" y="135.7">BT_I2S_dO</text>
<text x="264.6" y="138.5">BT_DEV_WAKE</text>
<text x="264.6" y="141.4">GND</text>
<text x="325.1" y="141.4">BT_REG_ON</text>
<text x="326.1" y="138.5">WL_GPIO_4</text>
<text x="264.6" y="144.2">ANT</text>
<text x="264.6" y="147">GND</text>
<text x="326.8" y="144.2">BT_GPIO_5</text>
<text x="334.9" y="147">GND</text>
<text x="157.7" y="166.3" transform="rotate(-90 157.7 166.3)">GND</text>
<text x="264.6" y="163.9">GND</text>
<text x="264.6" y="166.7">GND</text>
<text x="149.5" y="169">GND</text>
<text x="159.3" y="169">SIG</text>
<text x="264.6" y="169.6">GND</text>
<text x="264.6" y="172.4">GND</text>
<text x="289.6" y="172.6" transform="rotate(-90 289.6 172.6)">GND</text>
<text x="292.5" y="172.6" transform="rotate(-90 292.5 172.6)">BT_UART_RXD</text>
<text x="295.3" y="172.6" transform="rotate(-90 295.3 172.6)">BT_UART_TXD</text>
<text x="298.1" y="172.6" transform="rotate(-90 298.1 172.6)">BT_UART_CTS_N</text>
<text x="300.9" y="172.6" transform="rotate(-90 300.9 172.6)">BT_UART_RTS_N</text>
<text x="303.8" y="172.6" transform="rotate(-90 303.8 172.6)">BT_GPIO_3</text>
<text x="306.6" y="172.6" transform="rotate(-90 306.6 172.6)">BT_GPIO_4</text>
<text x="309.4" y="172.6" transform="rotate(-90 309.4 172.6)">BT_PCM_SYNC</text>
<text x="312.3" y="172.6" transform="rotate(-90 312.3 172.6)">BT_PCM_IN</text>
<text x="315" y="172.6" transform="rotate(-90 315 172.6)">BT_PCM_OUT</text>
<text x="317.8" y="172.6" transform="rotate(-90 317.8 172.6)">BT_PCM_CLK</text>
<text x="157.7" y="174.8" transform="rotate(-90 157.7 174.8)">GND</text>
</g>
<text font-size="2.5" fill="#f00" x="59.5" y="195.5">WB_LO_IN</text>
<g font-size="2">
<text x="45.1" y="2.2">5</text>
<text x="129.7" y="2.2">4</text>
<text x="214.3" y="2.2">3</text>
<text x="298.9" y="2.2">2</text>
<text x="383.5" y="2.2">1</text>
<text x=".8" y="38.1">D</text>
<text x="426.6" y="38.1">D</text>
<text x=".8" y="105.1">C</text>
<text x="426.6" y="105.1">C</text>
<text x=".8" y="172">B</text>
<text x="426.6" y="172">B</text>
<text x=".8" y="239">A</text>
<text x="426.6" y="239">A</text>
<text x="45.1" y="272.9">5</text>
<text x="129.7" y="272.9">4</text>
<text x="214.3" y="272.9">3</text>
<text x="298.9" y="272.9">2</text>
<text x="383.5" y="272.9">1</text>
</g>
<g font-size="1.9">
<text x="24" y="23.5">i.MX6UL</text>
<text x="64.9" y="23.5">Type 1DX</text>
<text x="22.6" y="79.8">i.MX6UL</text>
<text x="63.5" y="79.8">Type 1DX</text>
<text x="19" y="124.4">i.MX6UL</text>
<text x="59.9" y="124.4">Type 1DX</text>
<text x="16.2" y="163.8">i.MX6UL</text>
<text x="57" y="163.8">Type 1DX</text>
</g>
<g font-size="1.9" fill="#f00">
<text x="21.2" y="28.4">SD1_CMD</text>
<text x="65.2" y="27.9">SDIO_CMD</text>
<text x="21.8" y="32.7">SD1_CLK</text>
<text x="64.9" y="32.1">SDIO_CLK</text>
<text x="18.6" y="40.8">SD1_DATA2</text>
<text x="19" y="36.6">SD1_DATA3</text>
<text x="65.4" y="40.6">SDIO_D2</text>
<text x="66.9" y="36.3">SDIO_D3</text>
<text x="19.8" y="45">SD1_DATA1</text>
<text x="65.4" y="44.8">SDIO_D1</text>
<text x="19" y="48.7">SD1_DATA0</text>
<text x="65.4" y="49">SDIO_D0</text>
<text x="300.5" y="58.7" transform="rotate(-90 300.5 58.7)">WL_REG_ON</text>
<text x="303.9" y="58.7" transform="rotate(-90 303.9 58.7)">WL_GPIO_HOST_WAKE</text>
<text x="306.2" y="58.7" transform="rotate(-90 306.2 58.7)">SDIO_D1</text>
<text x="308.9" y="58.7" transform="rotate(-90 308.9 58.7)">SDIO_D3</text>
<text x="311.7" y="58.7" transform="rotate(-90 311.7 58.7)">SDIO_D0</text>
<text x="314.6" y="58.7" transform="rotate(-90 314.6 58.7)">SDIO_D2</text>
<text x="317.4" y="58.7" transform="rotate(-90 317.4 58.7)">SDIO_CMD</text>
<text x="15" y="83.1">SNVS_TAMPER1</text>
<text x="66" y="82.8">WL_REG_ON</text>
<text x="15" y="88.2">SNVS_TAMPER3</text>
<text x="66.3" y="87">WL_GPIO_HOST_WAKE</text>
<text x="255.5" y="89.2">GND(SR_PVSS)</text>
<text x="255.5" y="91.1">have to be isolated</text>
<text x="255.5" y="93">from typical GND.</text>
<text x="388.3" y="113.9">WL_GPIO4</text>
<text x="388.5" y="111">WL_GPIO3 GPIO3 (Type 1LN)</text>
<text x="389.4" y="116.7">WL_GPIO2</text>
<text x="389.4" y="119.5">WL_GPIO1</text>
<text x="175.4" y="125.1">LPO_IN</text>
<text x="362" y="124.3">SDIO_CLK</text>
<text x="9.9" y="129.1">HCI_UART2_TXD</text>
<text x="60.1" y="128.8">BT_UART_RX</text>
<text x="9.1" y="133.3">HCI_UART2_RXD</text>
<text x="10.2" y="137">HCI_UART2_CTS</text>
<text x="59.9" y="133">BT_UART_TX</text>
<text x="60.4" y="137.2">BT_UART_CTS</text>
<text x="205.3" y="135.3">BT_HOST_WAKE</text>
<text x="9.4" y="141.7">HCI_UART2_RTS</text>
<text x="60.4" y="141.5">BT_UART_RTS</text>
<text x="171.8" y="138.8">Antenna matching</text>
<text x="206.2" y="138.3">BT_DEV_WAKE</text>
<text x="362" y="141.2">BT_REG_ON</text>
<text x="11.1" y="167.7">UART3_RTS_B</text>
<text x="59.5" y="167.4">BT_REG_ON</text>
<text x="9.1" y="171.6">SNVS_TAMPER6</text>
<text x="59.5" y="171.6">BT_HOST_WAKE</text>
<text x="8.2" y="176.2">UART3_CTS_B</text>
<text x="59.3" y="175.9">BT_DEV_WAKE</text>
<text x="333" y="191.3">BT_PCM_CLK</text>
<text x="20.3" y="195.9">LPO_IN</text>
<text x="333" y="194.2">BT_PCM_OUT</text>
<text x="333" y="197">BT_PCM_IN</text>
<text x="308.5" y="202.7">BT_UART_RTS</text>
<text x="333" y="199.8">BT_PCM_SYNC</text>
<text x="308.5" y="205.5">BT_UART_CTS</text>
<text x="308.5" y="208.3">BT_UART_TX</text>
<text x="194.1" y="215.2">GND and GND_SIG can be tied</text>
<text x="308.5" y="211.2">BT_UART_RX</text>
<text x="194.1" y="217.2">together at the lowest GND plane.</text>
</g>
</svg>
